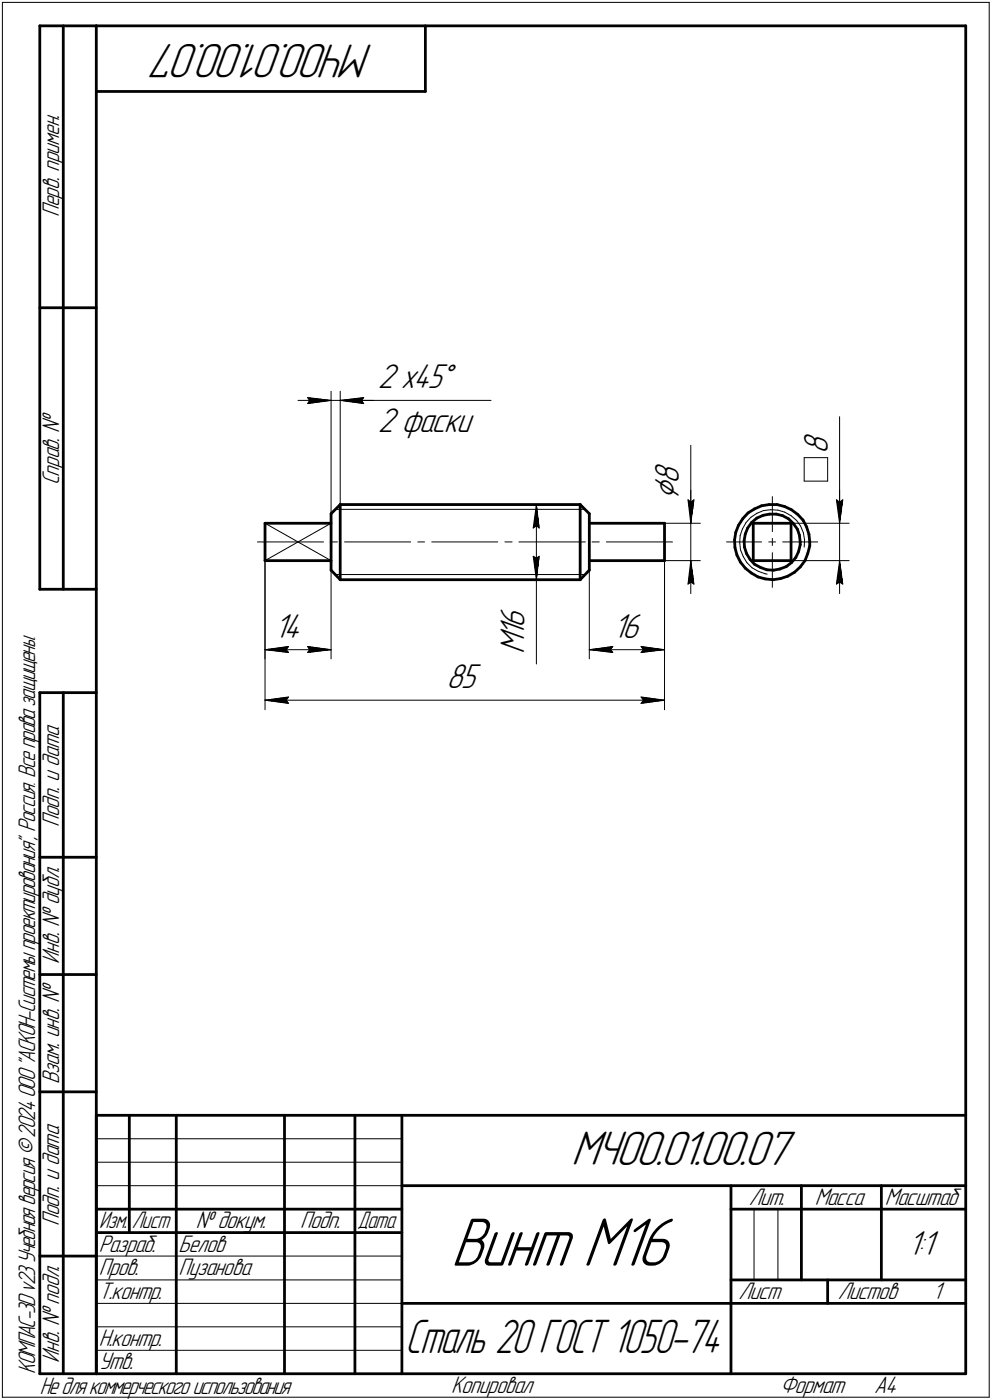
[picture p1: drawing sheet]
<svg xmlns="http://www.w3.org/2000/svg" width="211mm" height="298mm" viewBox="0 0 211 298" stroke-linecap="round" stroke-linejoin="round" font-family="sans-serif">
<g fill="none" stroke="#000" stroke-width=".21">
<path d="M.5 .5v297zM.5 .5h210zM210.5 .5v297zM63.4 85.3h7zM65.4 84.7l5 .6zM65.4 84.7l.5 .6zM65.4 85.9l5-.6zM65.9 85.3l-.5 .6zM70.4 85.3h2zM70.4 83.3v26.1zM72.4 85.3l5 .6zM72.4 85.3l5-.6z"/>
<path d="M72.4 85.3h7zM72.4 83.3v24.1zM72.4 85.3h32.1zM76.9 85.3l.5 .6zM77.4 84.7l-.5 .6zM147 94.8v16.6zM171.1 97.5v4.9zM171.1 97.5h5zM176.1 97.5v4.9zM178.6 88.7v22.7zM54.8 115.4h14zM56.4 111.4l14 8z"/>
<path d="M56.4 119.4l14-8zM56.4 119.4v31.7zM56.4 119.4v20.9zM70.3 115.4h1.5zM71.3 108.5h1.1zM72.4 108.5h51zM73.3 115.4h14.1zM88.9 115.4h1.4zM91.9 115.4h14zM107.4 115.4h1.6zM110.4 115.4h14.1zM112.1 107.4h11.3z"/>
<path d="M113.5 118.4l.6 5zM113.5 118.4l.6 .5zM113.5 112.4l.6-.5zM114.1 118.9l.6-.5zM114.1 107.4l.6 5zM114.1 111.9l.6 .5zM114.1 107.4l-.6 5zM114.1 107.4v16zM114.7 118.4l-.6 5zM123.4 108.5h1.1zM126 115.4h1.5zM129 115.4h14.1z"/>
<path d="M141.4 119.4v31.7zM141.4 119.4h7.6zM141.4 111.4h7.6zM141.4 119.4v20.9zM146.4 106.4l.6 .5zM146.4 106.4l.6 5zM147 119.4l-.6 5zM147 119.4l.7 5zM147 119.4v7zM147 106.9l.7-.5zM147 104.4v7zM147 111.4v8z"/>
<path d="M147.7 106.4l-.7 5zM154.6 115.4h7.5zM157.4 115.6l.2 1.5zM157.5 114l-.1 1.6zM157.6 117.1l.6 1.4zM158 112.6l-.5 1.4zM158.2 118.5l.7 1.3zM158.7 111.3l-.7 1.3zM158.9 119.8l1.1 1.1zM159.8 110.2l1.2-.9zM159.8 110.2l-1.1 1.1zM161 109.3l1.5-.6z"/>
<path d="M162.5 108.7l1.5-.2zM163.6 115.4h1.4zM164 108.5l1.5 .1zM164.3 117.7v7.4zM164.3 114.6v1.6zM164.3 105.7v7.5zM165.5 108.6l1.5 .5zM166.5 115.4h7.5zM167 109.1l1.3 .7zM168.3 109.8l1.2 1zM168.3 119.4h12.4zM168.3 111.4h12.4z"/>
<path d="M169.5 110.8l.8 1.2zM170.3 112l.6 1.5zM170.9 113.5l.3 1.5zM171.1 102.4h5zM171.2 115l-.1 1.5zM178 106.4l.6 .5zM178 106.4l.6 5zM178.6 119.4l-.6 5zM178.6 119.4l.7 5zM178.6 119.4v7zM178.6 106.9l.7-.5zM178.6 104.4v7z"/>
<path d="M178.6 111.4v8zM179.3 106.4l-.7 5zM56.4 138.3l5-.6zM56.4 138.3l5 .6zM56.4 138.3h14zM60.9 138.3l.5 .6zM61.4 137.7l-.5 .6zM65.4 138.9l5-.6zM65.4 137.7l.5 .6zM65.4 137.7l5 .6zM65.9 138.3l-.5 .6zM70.4 121.4v18.9z"/>
<path d="M71.3 122.3h1.1zM72.4 122.3h51zM112.1 123.4h11.3zM114.1 123.4v18zM123.4 122.3h1.1zM125.4 138.3l5-.6zM125.4 138.3l5 .6zM125.4 138.3h16zM125.4 121.4v18.9zM129.9 138.3l.5 .6zM130.4 137.7l-.5 .6zM136.4 138.9l5-.6z"/>
<path d="M136.4 137.7l.5 .6zM136.4 137.7l5 .6zM136.9 138.3l-.5 .6zM146.4 124.4l.6-.4zM147 124l.7 .4zM160 120.9l1.4 .8zM161.4 121.7l1.4 .5zM162.8 122.2l.4 .1zM178 124.4l.6-.4zM178.6 124l.7 .4zM56.4 149.1l5-.7zM56.4 149.1l5 .7z"/>
<path d="M56.4 149.1h85zM60.9 149.1l.5 .7zM61.4 148.4l-.5 .7zM136.4 149.8l5-.7zM136.4 148.4l.5 .7zM136.4 148.4l5 .7zM136.9 149.1l-.5 .7zM20.5 247.5h65zM20.5 252.5h65zM20.5 242.5h65zM160.4 257.5v15zM165.5 257.5v15z"/>
<path d="M20.5 267.5h65zM20.5 272.5h65zM20.5 277.5h65zM.5 297.5h210zM20.5 282.5h65zM20.5 287.5h65z"/>
</g>
<g fill="none" stroke="#000" stroke-width=".59">
<path d="M8.5 5.5v120zM8.5 5.5h12zM13.5 5.5v120zM20.5 5.5v287zM20.5 5.5h185zM20.5 19.5h70zM90.5 5.5v14zM205.5 5.5v287zM8.5 65.5h12zM56.4 111.4v8zM56.4 119.4h14zM56.4 111.4h14z"/>
<path d="M70.4 109.4v12zM72.4 107.4l-2 2zM72.4 107.4h51zM72.4 107.4v16zM123.4 107.4l2 2zM123.4 107.4v16zM125.4 119.4h16zM125.4 111.4h16zM125.4 109.4v12zM141.4 111.4v8zM156.3 115l.1 1.6zM156.4 116.6l.4 1.6z"/>
<path d="M156.5 113.4l-.2 1.6zM156.8 118.2l.8 1.5zM157.1 111.8l-.6 1.6zM157.6 119.7l1 1.3zM158.1 110.4l-1 1.4zM158.3 115.1l.1 1.4zM158.4 116.5l.4 1.4zM158.6 113.7l-.3 1.4zM158.8 117.9l.8 1.2zM159.1 112.4l-.5 1.3zM159.2 109.2l1.3-.8zM159.2 109.2l-1.1 1.2z"/>
<path d="M159.6 119.1l.9 1zM159.9 111.3l1.1-1zM159.9 111.3l-.8 1.1zM160.3 111.4v8zM160.3 111.4h8zM160.3 119.4h8zM160.5 108.4l1.6-.7zM161 110.3l1.4-.6zM162.1 107.7l1.6-.3zM162.4 109.7l1.3-.2zM163.7 107.4h1.7zM163.7 109.5h1.5z"/>
<path d="M165.2 109.5l1.3 .3zM165.4 107.4l1.6 .5zM166.5 109.8l1.3 .7zM167 107.9l1.4 .6zM167.8 110.5l1 1zM168.3 111.4v8zM168.4 108.5l1.4 1.1zM168.8 111.5l.9 1.2zM169.3 118.7l-.9 1.1zM169.7 112.7l.4 1.3zM169.8 109.6l1.1 1.1zM169.9 117.4l-.6 1.3z"/>
<path d="M170.1 114l.2 1.4zM170.3 116l-.4 1.4zM170.3 115.4v.6zM170.9 110.7l.7 1.5zM171.3 119.4l-1 1.3zM171.6 112.2l.5 1.6zM171.9 117.9l-.6 1.5zM172.1 113.8l.2 1.6zM172.3 116.2l-.4 1.7zM172.3 115.4v.8zM8.5 125.5h12zM70.4 121.4l2 2z"/>
<path d="M72.4 123.4h51zM125.4 121.4l-2 2zM158.6 121l1.3 1zM159.9 122l1.4 .9zM160.5 120.1l1.3 .7zM161.3 122.9l1.5 .4zM161.8 120.8l1.4 .5zM162.8 123.3l1.7 .1zM163.2 121.3l1.4 .1zM164.5 123.4l1.6-.2zM164.6 121.4l1.3-.2zM165.9 121.2l1.4-.6z"/>
<path d="M166.1 123.2l1.5-.5zM167.3 120.6l1.1-.8zM167.6 122.7l1.5-.9zM169.1 121.8l1.2-1.1zM8.5 147.5v145zM8.5 147.5h12zM13.5 147.5v145zM8.5 182.5h12zM8.5 207.5h12zM8.5 232.5h12zM20.5 237.5h185zM20.5 237.5v55z"/>
<path d="M27.5 237.5v25zM37.5 237.5v55zM60.5 237.5v55zM75.5 237.5v55zM85.5 237.5v55zM20.5 257.5h65zM85.5 252.5h120zM155.5 252.5v40zM155.5 257.5h15zM170.5 252.5v20zM170.5 257.5h35zM187.5 252.5v20z"/>
<path d="M8.5 267.5h12zM20.5 262.5h65zM85.5 277.5h70zM155.5 277.5h50zM155.5 272.5h50zM176.1 272.5v5zM8.5 292.5h12zM20.5 292.5h185z"/>
</g>
<g fill="#000" stroke="#000" stroke-width=".21">
<path d="M65.5 84.8h.7zM65.6 84.8h1.3zM65.7 84.9h1.9zM65.7 85h2.6zM65.8 85.1h3.3zM65.9 85.2h3.9z"/>
<path d="M65.9 85.3h4.5zM65.9 85.3h3.9zM65.8 85.4h3.5zM65.8 85.5h2.8zM65.7 85.6h2.3zM65.6 85.7h1.8zM65.6 85.8h1.1zM65.5 85.9h.6z"/>
<path d="M72.4 85.3h4.5zM73.1 85.3h3.9zM73.7 85.4h3.3zM74.3 85.5h2.8zM74.9 85.6h2.2zM75.5 85.7h1.7zM76.2 85.8h1.1zM76.8 85.9h.6z"/>
<path d="M76.7 84.8h.7zM76 84.8h1.3zM75.3 84.9h1.9zM74.6 85h2.5zM73.8 85.1h3.2zM73.2 85.2h3.8z"/>
<path d="M113.5 118.6h.3zM113.5 118.7h.4zM113.5 118.8h.5zM113.5 118.9h.6zM113.5 119h.6zM113.5 119h.6zM113.6 119.1h.5zM113.6 119.2h.5zM113.6 119.3h.5zM113.6 119.4h.5zM113.6 119.5h.5zM113.6 119.5h.5zM113.6 119.6h.5zM113.7 119.7h.4zM113.7 119.8h.4zM113.7 119.9h.4zM113.7 120h.4zM113.7 120.1h.4zM113.7 120.1h.4zM113.7 120.2h.4zM113.7 120.3h.4zM113.8 120.4h.3zM113.8 120.5h.3zM113.8 120.6h.3zM113.8 120.6h.3zM113.8 120.7h.3zM113.8 120.8h.3zM113.8 120.9h.3zM113.9 121h.2zM113.9 121.1h.2zM113.9 121.2h.2zM113.9 121.2h.2zM113.9 121.3h.2zM113.9 121.4h.2zM113.9 121.5h.2zM114 121.6h.1zM114 121.7h.1zM114 121.8h.1zM114 121.8h.1zM114 121.9h.1zM114 122h.1zM114 122.1h.1zM114 122.2h.1z"/>
<path d="M114 108.7h.1zM114 108.8h.1zM114 108.9h.1zM114 109h.1zM114 109.1h.1zM114 109.1h.1zM114 109.2h.1zM114 109.3h.1zM113.9 109.4h.2zM113.9 109.5h.2zM113.9 109.6h.2zM113.9 109.6h.2zM113.9 109.7h.2zM113.9 109.8h.2zM113.9 109.9h.2zM113.8 110h.3zM113.8 110.1h.3zM113.8 110.2h.3zM113.8 110.2h.3zM113.8 110.3h.3zM113.8 110.4h.3zM113.8 110.5h.3zM113.7 110.6h.4zM113.7 110.7h.4zM113.7 110.7h.4zM113.7 110.8h.4zM113.7 110.9h.4zM113.7 111h.4zM113.7 111.1h.4zM113.7 111.2h.4zM113.6 111.3h.5zM113.6 111.3h.5zM113.6 111.4h.5zM113.6 111.5h.5zM113.6 111.6h.5zM113.6 111.7h.5zM113.6 111.8h.5zM113.5 111.8h.6zM113.5 111.9h.6zM113.5 112h.5zM113.5 112.1h.5zM113.5 112.2h.3zM113.5 112.3h.2z"/>
<path d="M114.1 108.2h.2zM114.1 108.3h.2zM114.1 108.4h.2zM114.1 108.5h.2zM114.1 108.5h.2zM114.1 108.6h.2zM114.1 108.7h.2zM114.1 108.8h.2zM114.1 108.9h.3zM114.1 109h.3zM114.1 109.1h.3zM114.1 109.1h.3zM114.1 109.2h.3zM114.1 109.3h.3zM114.1 109.4h.3zM114.1 109.5h.3zM114.1 109.6h.3zM114.1 109.6h.4zM114.1 109.7h.4zM114.1 109.8h.4zM114.1 109.9h.4zM114.1 110h.4zM114.1 110.1h.4zM114.1 110.2h.4zM114.1 110.2h.4zM114.1 110.3h.5zM114.1 110.4h.5zM114.1 110.5h.5zM114.1 110.6h.5zM114.1 110.7h.5zM114.1 110.7h.5zM114.1 110.8h.5zM114.1 110.9h.5zM114.1 111h.5zM114.1 111.1h.5zM114.1 111.2h.5zM114.1 111.3h.5zM114.1 111.3h.5zM114.1 111.4h.5zM114.1 111.5h.5zM114.1 111.6h.5zM114.1 111.7h.5zM114.1 111.8h.6zM114.1 111.8h.6zM114.1 111.9h.6zM114.3 112h.4zM114.4 112.1h.3zM114.5 112.2h.2zM114.6 112.3h.1z"/>
<path d="M114.6 118.6h.1zM114.4 118.7h.3zM114.3 118.8h.4zM114.1 118.9h.6zM114.1 119h.6zM114.1 119h.6zM114.1 119.1h.6zM114.1 119.2h.5zM114.1 119.3h.5zM114.1 119.4h.5zM114.1 119.5h.5zM114.1 119.5h.5zM114.1 119.6h.5zM114.1 119.7h.5zM114.1 119.8h.5zM114.1 119.9h.5zM114.1 120h.5zM114.1 120.1h.5zM114.1 120.1h.5zM114.1 120.2h.5zM114.1 120.3h.5zM114.1 120.4h.5zM114.1 120.5h.5zM114.1 120.6h.5zM114.1 120.6h.4zM114.1 120.7h.4zM114.1 120.8h.4zM114.1 120.9h.4zM114.1 121h.4zM114.1 121.1h.4zM114.1 121.2h.4zM114.1 121.2h.4zM114.1 121.3h.3zM114.1 121.4h.3zM114.1 121.5h.3zM114.1 121.6h.3zM114.1 121.7h.3zM114.1 121.8h.3zM114.1 121.8h.3zM114.1 121.9h.3zM114.1 122h.3zM114.1 122.1h.2zM114.1 122.2h.2zM114.1 122.3h.2zM114.1 122.3h.2zM114.1 122.4h.2zM114.1 122.5h.2zM114.1 122.6h.2zM114.1 122.7h.2z"/>
<path d="M146.5 106.6h.1zM146.5 106.7h.2zM146.5 106.8h.3zM146.5 106.8h.4zM146.5 106.9h.5zM146.5 107h.5zM146.5 107.1h.5zM146.6 107.2h.4zM146.6 107.3h.4zM146.6 107.4h.4zM146.6 107.4h.4zM146.6 107.5h.4zM146.6 107.6h.4zM146.6 107.7h.4zM146.6 107.8h.4zM146.6 107.9h.4zM146.6 107.9h.4zM146.6 108h.4zM146.6 108.1h.4zM146.6 108.2h.4zM146.6 108.3h.4zM146.6 108.4h.4zM146.6 108.5h.4zM146.6 108.5h.4zM146.7 108.6h.3zM146.7 108.7h.3zM146.7 108.8h.3zM146.7 108.9h.3zM146.7 109h.3zM146.7 109.1h.3zM146.7 109.1h.3zM146.7 109.2h.3zM146.8 109.3h.2zM146.8 109.4h.2zM146.8 109.5h.2zM146.8 109.6h.2zM146.8 109.6h.2zM146.8 109.7h.2zM146.8 109.8h.2zM146.8 109.9h.2zM146.8 110h.2z"/>
<path d="M147 120.1h.2zM147 120.1h.2zM147 120.2h.2zM147 120.3h.2zM147 120.4h.2zM147 120.5h.2zM147 120.6h.2zM147 120.6h.2zM147 120.7h.2zM147 120.8h.2zM147 120.9h.2zM147 121h.2zM147 121.1h.2zM147 121.2h.2zM147 121.2h.2zM147 121.3h.3zM147 121.4h.3zM147 121.5h.3zM147 121.6h.3zM147 121.7h.3zM147 121.8h.3zM147 121.8h.3zM147 121.9h.4zM147 122h.4zM147 122.1h.4zM147 122.2h.4zM147 122.3h.4zM147 122.3h.4zM147 122.4h.4zM147 122.5h.5zM147 122.6h.5zM147 122.7h.5zM147 122.8h.5zM147 122.9h.5zM147 122.9h.5zM147 123h.5zM147 123.1h.5zM147 123.2h.6zM147 123.3h.6zM147 123.4h.6zM147 123.4h.6zM147 123.5h.6zM147 123.6h.6zM147 123.7h.6zM147 123.8h.7zM147 123.9h.7zM147 124h.7zM147.2 124h.5zM147.3 124.1h.4zM147.4 124.2h.3z"/>
<path d="M147.5 106.6h.2zM147.3 106.7h.4zM147.2 106.8h.5zM147.2 106.8h.5zM147 106.9h.7zM147 107h.7zM147 107.1h.6zM147 107.2h.6zM147 107.3h.6zM147 107.4h.6zM147 107.4h.6zM147 107.5h.6zM147 107.6h.6zM147 107.7h.5zM147 107.8h.5zM147 107.9h.5zM147 107.9h.5zM147 108h.5zM147 108.1h.5zM147 108.2h.5zM147 108.3h.5zM147 108.4h.4zM147 108.5h.4zM147 108.5h.4zM147 108.6h.4zM147 108.7h.4zM147 108.8h.4zM147 108.9h.4zM147 109h.3zM147 109.1h.3zM147 109.1h.3zM147 109.2h.3zM147 109.3h.3zM147 109.4h.3zM147 109.5h.3zM147 109.6h.2zM147 109.6h.2zM147 109.7h.2zM147 109.8h.2zM147 109.9h.2zM147 110h.2zM147 110.1h.2zM147 110.2h.2zM147 110.2h.2zM147 110.3h.2zM147 110.4h.2zM147 110.5h.2zM147 110.6h.2zM147 110.7h.2zM147 110.7h.2z"/>
<path d="M178.1 106.6h.1zM178.1 106.7h.2zM178.1 106.8h.4zM178.1 106.8h.5zM178.1 106.9h.5zM178.1 107h.5zM178.1 107.1h.5zM178.1 107.2h.5zM178.1 107.3h.5zM178.1 107.4h.5zM178.1 107.4h.5zM178.1 107.5h.5zM178.1 107.6h.5zM178.2 107.7h.4zM178.2 107.8h.4zM178.2 107.9h.4zM178.2 107.9h.4zM178.2 108h.4zM178.2 108.1h.4zM178.2 108.2h.4zM178.2 108.3h.4zM178.3 108.4h.3zM178.3 108.5h.3zM178.3 108.5h.3zM178.3 108.6h.3zM178.3 108.7h.3zM178.3 108.8h.3zM178.3 108.9h.3zM178.4 109h.2zM178.4 109.1h.2zM178.4 109.1h.2zM178.4 109.2h.2zM178.4 109.3h.2zM178.4 109.4h.2zM178.4 109.5h.2zM178.5 109.6h.1zM178.5 109.6h.1zM178.5 109.7h.1zM178.5 109.8h.1zM178.5 109.9h.1zM178.5 110h.1zM178.5 110.1h.1zM178.5 110.2h.1z"/>
<path d="M178.6 120.1h.2zM178.6 120.1h.2zM178.6 120.2h.2zM178.6 120.3h.2zM178.6 120.4h.2zM178.6 120.5h.2zM178.6 120.6h.2zM178.6 120.6h.3zM178.6 120.7h.3zM178.6 120.8h.3zM178.6 120.9h.3zM178.6 121h.3zM178.6 121.1h.3zM178.6 121.2h.3zM178.6 121.2h.3zM178.6 121.3h.4zM178.6 121.4h.4zM178.6 121.5h.4zM178.6 121.6h.4zM178.6 121.7h.4zM178.6 121.8h.4zM178.6 121.8h.4zM178.6 121.9h.5zM178.6 122h.5zM178.6 122.1h.5zM178.6 122.2h.5zM178.6 122.3h.5zM178.6 122.3h.5zM178.6 122.4h.5zM178.6 122.5h.6zM178.6 122.6h.6zM178.6 122.7h.6zM178.6 122.8h.6zM178.6 122.9h.6zM178.6 122.9h.6zM178.6 123h.6zM178.6 123.1h.6zM178.6 123.2h.6zM178.6 123.3h.6zM178.6 123.4h.6zM178.6 123.4h.6zM178.6 123.5h.6zM178.6 123.6h.6zM178.6 123.7h.6zM178.6 123.8h.7zM178.6 123.9h.7zM178.6 124h.7zM178.8 124h.5zM179 124.1h.3zM179.1 124.2h.2z"/>
<path d="M179.2 106.6h.1zM179 106.7h.3zM178.9 106.8h.4zM178.8 106.8h.5zM178.6 106.9h.7zM178.6 107h.7zM178.6 107.1h.6zM178.6 107.2h.6zM178.6 107.3h.6zM178.6 107.4h.6zM178.6 107.4h.6zM178.6 107.5h.6zM178.6 107.6h.6zM178.6 107.7h.6zM178.6 107.8h.6zM178.6 107.9h.6zM178.6 107.9h.6zM178.6 108h.6zM178.6 108.1h.6zM178.6 108.2h.6zM178.6 108.3h.6zM178.6 108.4h.5zM178.6 108.5h.5zM178.6 108.5h.5zM178.6 108.6h.5zM178.6 108.7h.5zM178.6 108.8h.5zM178.6 108.9h.5zM178.6 109h.4zM178.6 109.1h.4zM178.6 109.1h.4zM178.6 109.2h.4zM178.6 109.3h.4zM178.6 109.4h.4zM178.6 109.5h.4zM178.6 109.6h.3zM178.6 109.6h.3zM178.6 109.7h.3zM178.6 109.8h.3zM178.6 109.9h.3zM178.6 110h.3zM178.6 110.1h.3zM178.6 110.2h.3zM178.6 110.2h.2zM178.6 110.3h.2zM178.6 110.4h.2zM178.6 110.5h.2zM178.6 110.6h.2zM178.6 110.7h.2zM178.6 110.7h.2z"/>
<path d="M56.4 138.3h4.5zM57.1 138.4h3.9zM57.8 138.5h3.2zM58.6 138.6h2.5zM59.3 138.7h1.9zM60 138.8h1.3zM60.7 138.9h.7z"/>
<path d="M60.8 137.8h.6zM60.2 137.8h1.1zM59.5 137.9h1.7zM58.9 138h2.2zM58.3 138.1h2.8zM57.7 138.2h3.3zM57.1 138.3h3.9z"/>
<path d="M65.5 137.8h.6zM65.6 137.8h1.1zM65.6 137.9h1.8zM65.7 138h2.3zM65.8 138.1h2.8zM65.8 138.2h3.5zM65.9 138.3h3.9z"/>
<path d="M65.9 138.3h4.5zM65.9 138.4h3.9zM65.8 138.5h3.3zM65.7 138.6h2.6zM65.7 138.7h1.9zM65.6 138.8h1.3zM65.5 138.9h.7z"/>
<path d="M125.4 138.3h4.5zM126.2 138.4h3.8zM126.8 138.5h3.2zM127.6 138.6h2.5zM128.3 138.7h1.9zM129 138.8h1.3zM129.7 138.9h.7z"/>
<path d="M129.8 137.8h.6zM129.2 137.8h1.1zM128.5 137.9h1.7zM127.9 138h2.2zM127.3 138.1h2.8zM126.7 138.2h3.3zM126.1 138.3h3.9z"/>
<path d="M136.5 137.8h.6zM136.6 137.8h1.1zM136.7 137.9h1.6zM136.7 138h2.2zM136.7 138.1h2.8zM136.8 138.2h3.4zM136.9 138.3h3.9z"/>
<path d="M136.9 138.3h4.5zM136.9 138.4h3.8zM136.8 138.5h3.2zM136.7 138.6h2.6zM136.7 138.7h1.9zM136.6 138.8h1.2zM136.5 138.9h.7z"/>
<path d="M146.8 120.8h.2zM146.8 120.9h.2zM146.8 121h.2zM146.8 121.1h.2zM146.8 121.2h.2zM146.8 121.2h.2zM146.8 121.3h.2zM146.8 121.4h.2zM146.8 121.5h.2zM146.7 121.6h.3zM146.7 121.7h.3zM146.7 121.8h.3zM146.7 121.8h.3zM146.7 121.9h.3zM146.7 122h.3zM146.7 122.1h.3zM146.7 122.2h.3zM146.6 122.3h.4zM146.6 122.3h.4zM146.6 122.4h.4zM146.6 122.5h.4zM146.6 122.6h.4zM146.6 122.7h.4zM146.6 122.8h.4zM146.6 122.9h.4zM146.6 122.9h.4zM146.6 123h.4zM146.6 123.1h.4zM146.6 123.2h.4zM146.6 123.3h.4zM146.6 123.4h.4zM146.6 123.4h.4zM146.6 123.5h.4zM146.6 123.6h.4zM146.5 123.7h.5zM146.5 123.8h.5zM146.5 123.9h.5zM146.5 124h.5zM146.5 124h.4zM146.5 124.1h.3zM146.5 124.2h.1z"/>
<path d="M178.5 120.6h.1zM178.5 120.7h.1zM178.5 120.8h.1zM178.5 120.9h.1zM178.5 121h.1zM178.5 121.1h.1zM178.5 121.2h.1zM178.5 121.2h.1zM178.4 121.3h.2zM178.4 121.4h.2zM178.4 121.5h.2zM178.4 121.6h.2zM178.4 121.7h.2zM178.4 121.8h.2zM178.4 121.8h.2zM178.3 121.9h.3zM178.3 122h.3zM178.3 122.1h.3zM178.3 122.2h.3zM178.3 122.3h.3zM178.3 122.3h.3zM178.3 122.4h.3zM178.2 122.5h.4zM178.2 122.6h.4zM178.2 122.7h.4zM178.2 122.8h.4zM178.2 122.9h.4zM178.2 122.9h.4zM178.2 123h.4zM178.2 123.1h.4zM178.1 123.2h.5zM178.1 123.3h.5zM178.1 123.4h.5zM178.1 123.4h.5zM178.1 123.5h.5zM178.1 123.6h.5zM178.1 123.7h.5zM178.1 123.8h.5zM178.1 123.9h.5zM178.1 124h.5zM178.1 124h.5zM178.1 124.1h.3zM178.1 124.2h.2z"/>
<path d="M56.4 149.1h4.5zM57.1 149.2h3.9zM57.7 149.3h3.3zM58.3 149.4h2.8zM58.9 149.4h2.2zM59.5 149.5h1.7zM60.2 149.6h1.1zM60.8 149.7h.6z"/>
<path d="M60.8 148.5h.6zM60.2 148.6h1.1zM59.5 148.7h1.7zM58.9 148.8h2.2zM58.3 148.8h2.8zM57.7 148.9h3.3zM57.1 149h3.9z"/>
<path d="M136.5 148.5h.6zM136.6 148.6h1.1zM136.7 148.7h1.6zM136.7 148.8h2.2zM136.7 148.8h2.8zM136.8 148.9h3.4zM136.9 149h3.9z"/>
<path d="M136.9 149.1h4.5zM136.9 149.2h3.9zM136.8 149.3h3.4zM136.7 149.4h2.8zM136.7 149.4h2.2zM136.7 149.5h1.6zM136.6 149.6h1.1zM136.5 149.7h.6z"/>
</g>
<text font-size="15.6" x="95.9" y="269.5">Винт М16</text>
<g font-size="10.9">
<text x="79.5" y="9.3" transform="rotate(-180 79.5 9.3)">МЧ00.01.00.07</text>
<text x="121.5" y="248.2">МЧ00.01.00.07</text>
</g>
<text font-size="10.7" x="86.2" y="288.2">Сталь 20 ГОСТ 1050-74</text>
<text font-size="8.5" x="144.4" y="106.4" transform="rotate(-90 144.4 106.4)">⌀8</text>
<g font-size="7.8">
<text x="80.4" y="82.7">2 x45°</text>
<text x="80.4" y="91.9">2 фаски</text>
<text x="176.1" y="96.7" transform="rotate(-90 176.1 96.7)">8</text>
<text x="58.4" y="135.8">14</text>
<text x="130.4" y="135.8">16</text>
<text x="111.6" y="139.4" transform="rotate(-90 111.6 139.4)">M16</text>
<text x="95" y="146.6">85</text>
<text x="193.1" y="267.3">1:1</text>
</g>
<g font-size="5.4">
<text x="12.6" y="46.3" transform="rotate(-90 12.6 46.3)">Перв. примен.</text>
<text x="12.6" y="103.4" transform="rotate(-90 12.6 103.4)">Справ. №</text>
<text x="12.6" y="176.1" transform="rotate(-90 12.6 176.1)">Подп. и дата</text>
<text x="12.6" y="205.2" transform="rotate(-90 12.6 205.2)">Инв. № дубл.</text>
<text x="12.6" y="230.9" transform="rotate(-90 12.6 230.9)">Взам. инв. №</text>
<text x="159.3" y="256.6">Лит.</text>
<text x="173.4" y="256.6">Масса</text>
<text x="188.3" y="256.6">Масштаб</text>
<text x="12.6" y="261.1" transform="rotate(-90 12.6 261.1)">Подп. и дата</text>
<text x="41.6" y="261.6">№ докум.</text>
<text x="63.9" y="261.6">Подп.</text>
<text x="21" y="266.6">Разраб.</text>
<text x="38" y="266.6">Белов</text>
<text x="21" y="271.6">Пров.</text>
<text x="38" y="271.6">Пузанова</text>
<text x="21" y="276.6">Т.контр.</text>
<text x="157.1" y="276.6">Лист</text>
<text x="178.3" y="276.6">Листов</text>
<text x="198.5" y="276.6">1</text>
<text x="21" y="286.6">Н.контр.</text>
<text x="7.5" y="292.5" transform="rotate(-90 7.5 292.5)">КОМПАС-3Dv23Учебнаяверсия©2024ООО&quot;АСКОН-Системыпроектирования&quot;, Россия. Всеправазащищены.</text>
<text x="12.6" y="290.2" transform="rotate(-90 12.6 290.2)">Инв. № подл.</text>
<text x="21" y="291.6">Утв.</text>
<text x="8.5" y="296.7">Недлякоммерческогоиспользования</text>
<text x="96" y="296.6">Копировал</text>
<text x="166" y="296.6">Формат</text>
<text x="186" y="296.6">A4</text>
</g>
<g font-size="5.3">
<text x="21.1" y="261.6">Изм.</text>
<text x="28.1" y="261.6">Лист</text>
<text x="76.1" y="261.6">Дата</text>
</g>
</svg>
